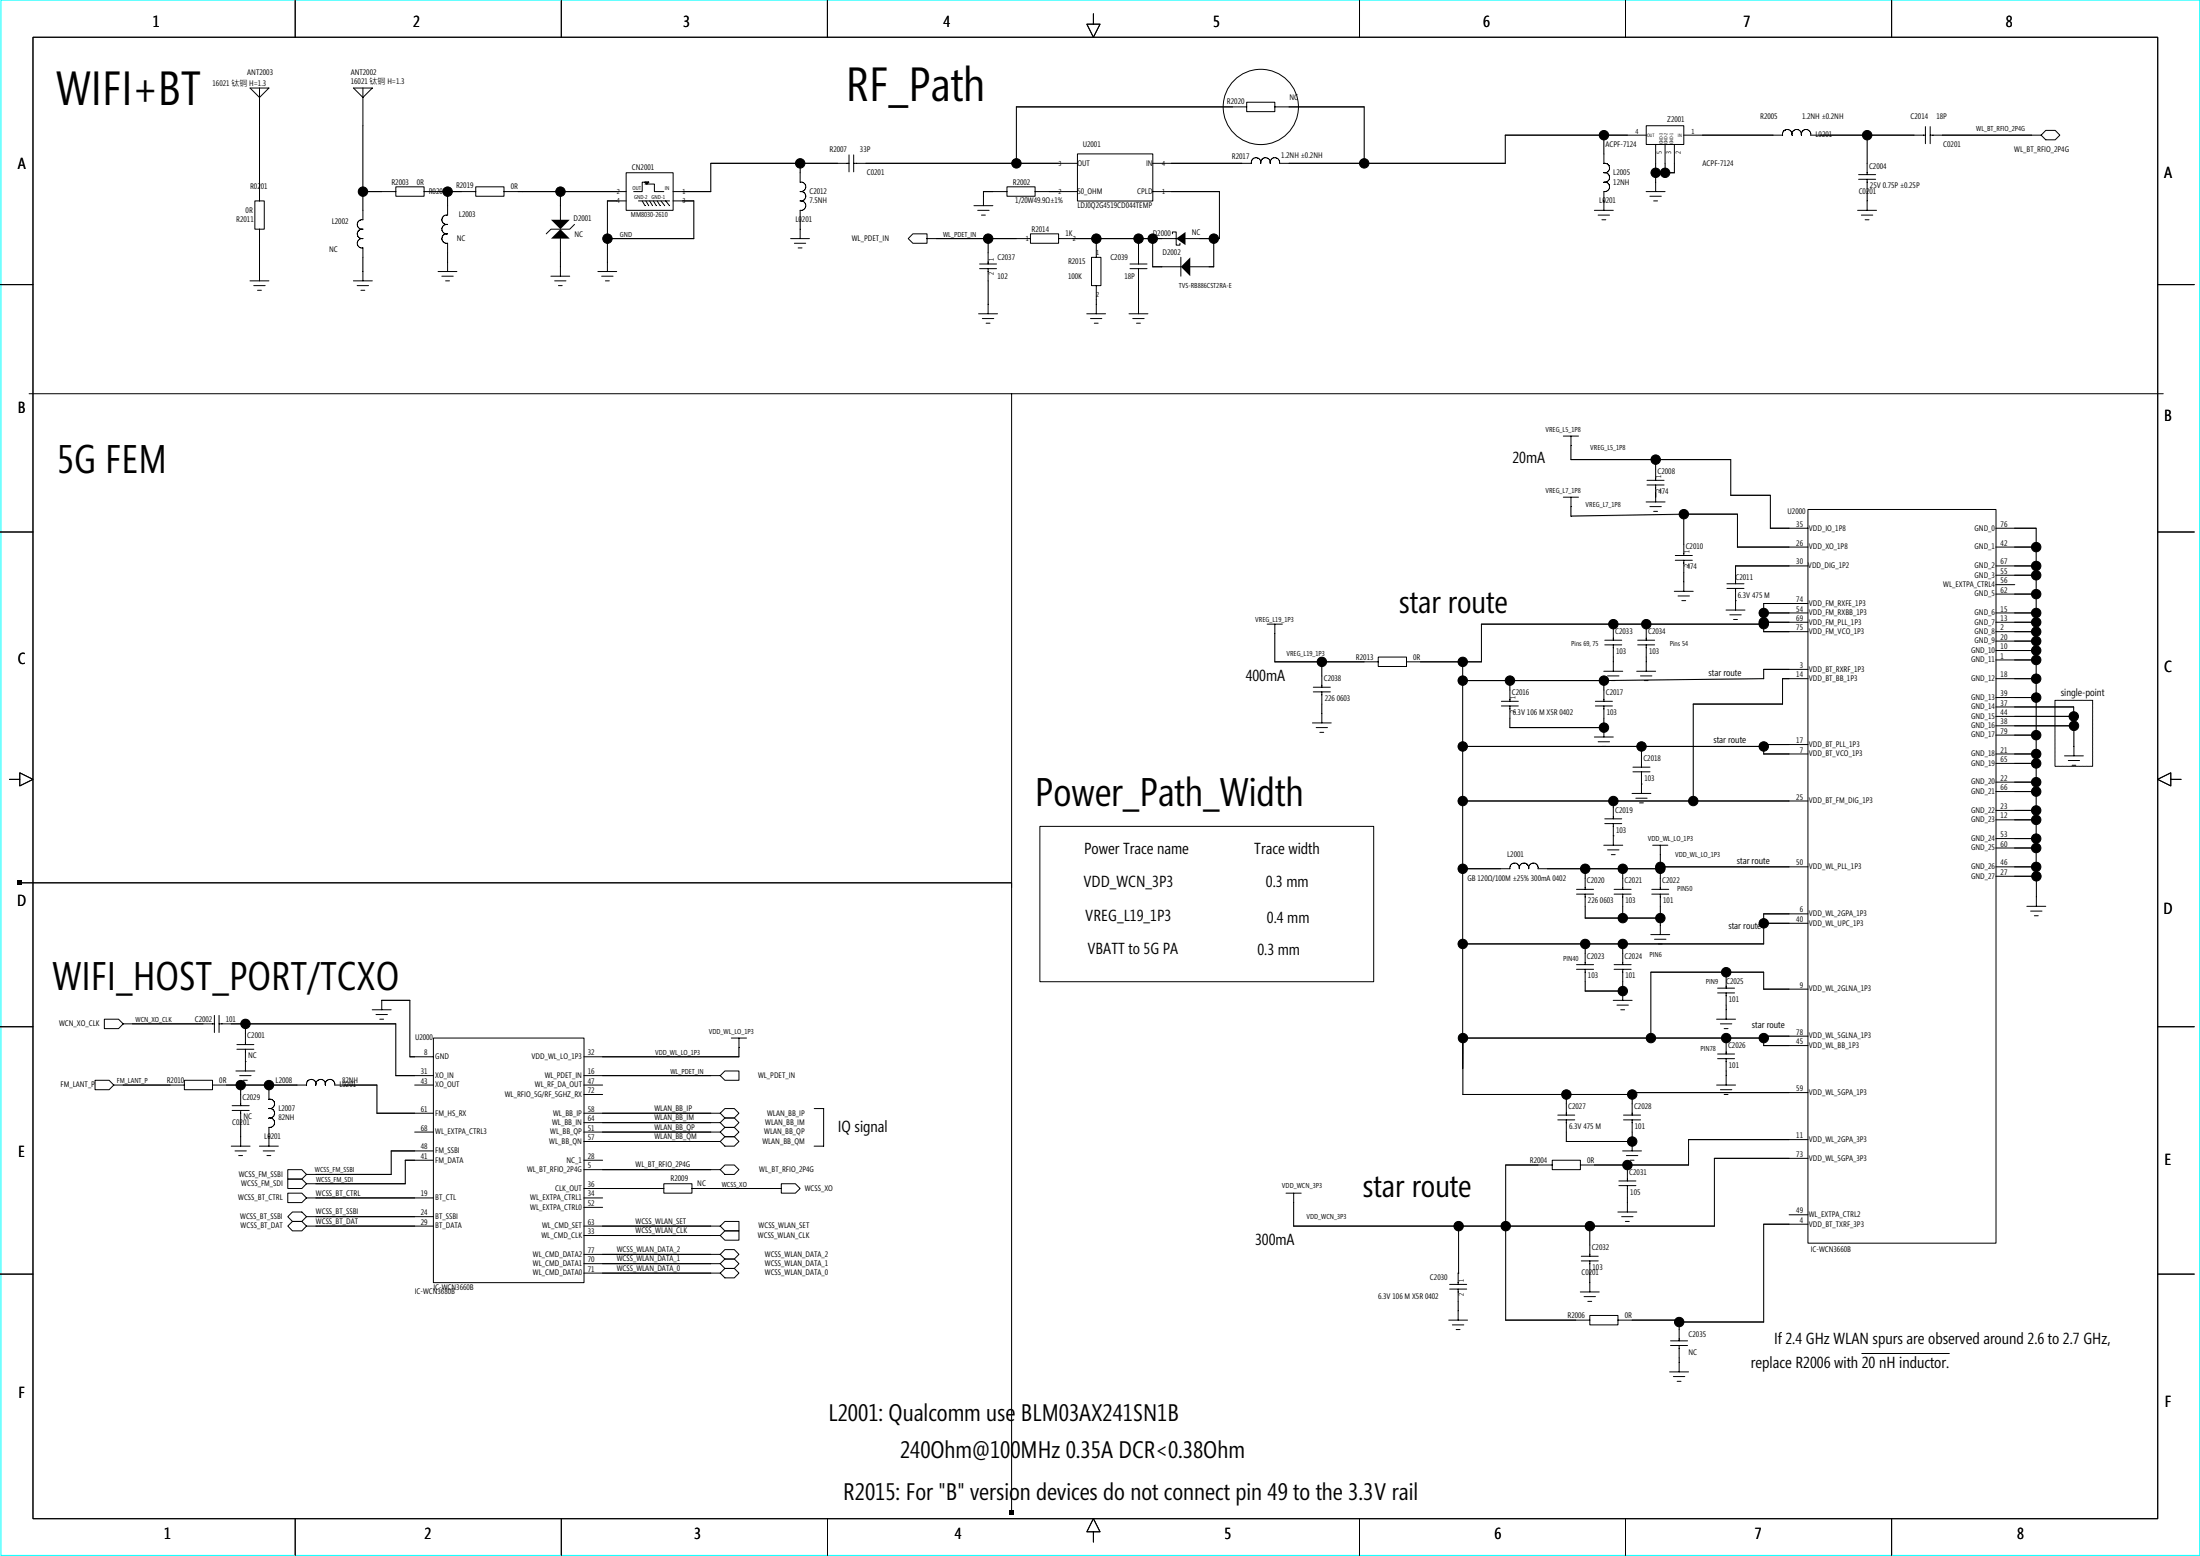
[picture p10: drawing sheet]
<svg xmlns="http://www.w3.org/2000/svg" width="420mm" height="297mm" viewBox="0 0 420 297" stroke-linecap="round" stroke-linejoin="round" font-family="sans-serif">
<path d="M.2 0h419.9v296.9h-419.9z" fill="none" stroke="#0ff" stroke-width=".19"/>
<g fill="none" stroke="#000" stroke-width=".19">
<path d="M6.3 7.1h405.8v282.8h-405.8zM47.7 16.8h3.7l-1.8 1.8zM49.6 16.8v21.6M56.4 .1v7M67.5 16.8h3.6l-1.8 1.8zM69.3 16.8v25.2a.91 .91 0 0 0-1.1 .9 .91 .91 0 0 0 1.1 .9 .92 .92 0 0 0-1.1 .8 .92 .92 0 0 0 1.1 1h-.1M107.2 .1v7M158 .1v7M208.8 2.6v2h1.3l-1.3 2.5-1.2-2.5h1.2M238.1 19.5h5.4v1.8h-5.4zM259.6 .1v7M310.4 .1v7"/>
<path d="M361.3 .1v7M48.7 38.4h1.8v5.4h-1.8zM69.3 36.6h6.3M75.6 35.7h5.4v1.8h-5.4zM81 36.6h9.9M85.5 36.6v4.5a.9 .9 0 0 0-1.1 .9 .9 .9 0 0 0 1.1 .8l-.5 .1a.92 .92 0 0 0-.6 1.1M90.9 35.7h5.4v1.8h-5.4zM96.2 36.6h23.4M107 36.6v5.4M116 38.4h3.6M116 38.4v13.4M119.6 33h9v7.2h-9z"/>
<path d="M121.9 38.4h6M122.6 38.4l.6 .9M123.2 34.8h.7M123.2 35.1h1.8v1.5h1.8M123.2 34.8l.3 .3 .4-.3M123.3 38.4l.6 .9M123.9 34.8h-1.3v1.8h-1.6M124.1 38.4l.5 .9M124.8 38.4l.5 .9M125.5 38.4l.6 .9M126.2 38.4l.7 .9M127.1 38.4l.8 .9"/>
<path d="M128.5 36.6h7.3M128.5 38.4h4v7.2h-16.5M152.8 38.4h.1M152.8 34.8a.91 .91 0 0 1 1.1 .9 .91 .91 0 0 1-1.1 .9 .91 .91 0 0 1 1.1 .7 .91 .91 0 0 1-.8 1.1M152.8 31.2v3.6M152.8 38.4a.91 .91 0 0 1 1.1 .8 .91 .91 0 0 1-1.1 .9v5.5M162.1 31.2h-26.4l.1 5.4M162.1 29.6v3.2M163 31.2h42.8M163 29.6v3.2M186 39.3h3.6M187.8 36.6h4.5"/>
<path d="M187.8 36.6v2.7M192.3 35.7h5.4v1.8h-5.4zM197.7 36.6h8.1M205.8 29.4h14.4v9h-14.4zM220.1 36.6h12.8v9h-6.5M220.1 31.2h18.9M238.1 20.4h-44v10.8M242.6 30.9a.91 .91 0 0 0-1.1-.8 .91 .91 0 0 0-.7 1.1 .92 .92 0 0 0-.9-1.1 .92 .92 0 0 0-.9 1.1M242.6 30.9v.3a.91 .91 0 0 1 .7-1.1 .91 .91 0 0 1 1.1 .8M243.4 20.4h17.1v10.8M306.3 25.8v5.4a.91 .91 0 0 1 1.1 .9 .91 .91 0 0 1-1.1 .9 .91 .91 0 0 1 1.1 .9 .91 .91 0 0 1-1.1 .9 .91 .91 0 0 1 1.1 .9 .91 .91 0 0 1-1.1 .9v3.6M314.4 36.6h3.6"/>
<path d="M314.4 24h7.2v3.6h-7.2zM314.4 25.8h-26.9v5.4h-43.1v-.3M315.1 37.5h2.2M315.8 38.4h.8M316.2 27.6v9M318 27.6v5.4M319.8 27.6v5.4h-3.6M321.6 25.8h18.9M341.1 24.7h.3a.92 .92 0 0 1 .8 1.1l.1-.6 .6-.5M341.1 24.7l-.6 .5-.1 .6M342.9 24.7h.3a.92 .92 0 0 1 .8 1.1 .91 .91 0 0 1 .9-1.1 .91 .91 0 0 1 .9 1.1M345.8 25.8h21.9"/>
<path d="M355 34.2h3.2M355 33.3h3.2M356.6 25.8v7.5M356.6 34.2v6M367.7 24.2v3.2M368.6 25.8h21.2M368.6 24.2v3.2M390.7 24.9h1.8l.9 .9-.9 .9h-1.8l-.9-.9zM.1 54.3h6.2M47.7 53.6h3.7M48.5 54.5h2.1M49.2 55.4h.7"/>
<path d="M49.6 43.7v9.9M67.5 53.6h3.6M68.2 54.5h2.2M68.9 55.4h.8M69.1 45.5a.9 .9 0 0 0-.9 1.1 .9 .9 0 0 0 1.1 .7v6.3M83.7 51.8h3.6M84.4 52.7h2.2M84.4 43.9l.1 .3a.89 .89 0 0 0 1 .4 .91 .91 0 0 0-1.1 .9 .91 .91 0 0 0 1.1 .9M85.1 53.6h.7M85.5 46.4v5.4M105.2 52.7h3.6M105.9 53.6h2.2"/>
<path d="M106.6 54.5h.8M107 45.5v7.2M109.7 42.8l-.9 1h-3.6l-.9 .8M114.2 51.8h3.6M114.9 52.7h2.2M115.6 53.6h.8M151 45.6h3.6M151.7 46.4h2.2M152.4 47.3h.8M174.3 44.6h2.7v1.8h-2.7l-.9-.8zM177 45.6h19.8M186.7 40.2h2.2"/>
<path d="M186.9 59.9h3.6M187.1 51.3h3.2M187.1 50.4h3.2M187.4 41.1h.8M188.7 45.6v4.8M188.7 51.3v8.6M196.8 44.6h5.4v1.8h-5.4zM202.2 45.6h22.5M207.5 59.9h3.6M208.5 49.1h1.8v5.4h-1.8zM209.4 45.6v3.5M209.4 54.5v5.4"/>
<path d="M215.6 59.9h3.6M215.8 51.3h3.3M215.8 50.4h3.3M217.4 45.6v4.8M217.4 51.3v8.6M220.1 50.9h5.4M220.1 45.6v5.3M223.9 44.6v-.3h.7v2.5h.8v-.4M225.5 49.1v3.6M231.8 45.6v5.3h-4.5M304.5 40.2h3.6M305.2 41.1h2.2"/>
<path d="M305.9 42h.8M354.8 40.2h3.6M355.5 41.1h2.2M356.2 42h.7M412 54.3h7.1M5.6 75.2h407.5M187.6 60.8h2.2M188.3 61.7h.8M193.2 75.2v213.6M208.3 60.8h2.1M209 61.7h.7M216.3 60.8h2.2"/>
<path d="M217.1 61.7h.7M298.6 83.2h2.9M298.6 94.9h2.9M300 87.7h30.5v6.9M300 83.2v4.6M300 94.9v3.6M314.4 95.8h3.6M314.5 92.6h3.3M314.5 91.7h3.3M315.1 96.7h2.2M315.8 97.6h.8M316.2 87.7v4"/>
<path d="M316.2 92.6v3.2M321.6 98.1h10.2v6.4M321.6 98.1v7.9M321.6 98.1l-21.6 .4M330.5 94.6h7.6v6.2h7.2M345.3 97.3h35.9v140h-35.9zM.1 101.6h6.2M242 119.1h2.9M243.5 119.1v7.3M282.9 119.1h53.9M282.9 119.1v7.3M308.1 119.1v3.1"/>
<path d="M314.4 119.1v3.1M319.8 112.9h3.6M319.9 107h3.3M319.9 106h3.3M320.5 113.8h2.2M321.2 114.7h.7M321.6 107v5.9M329.6 116.5h3.7M329.8 112.3h3.3M329.8 111.4h3.3M330.4 117.4h2.1M331.1 118.3h.7"/>
<path d="M331.5 112.3v4.2M331.8 104.4h13.5M336.8 118.8h8.5M336.8 117h8.5M336.8 115.2h8.5M336.8 115.2v5.4M345.3 108h-13.9l.1 3.4M381.2 118.8h7.7M381.2 117h7.7M381.2 113.4h7.7M381.2 111.6h3.6M381.2 109.8h7.7"/>
<path d="M381.2 108h7.7M381.2 104.4h7.7M381.2 100.8h7.7v64.7M412 101.6h7.1M243.4 126.3h19.8M250.6 138h3.6M250.8 132.1h3.3M250.8 131.2h3.3M251.4 138.9h2.1M252.1 139.8h.7M252.4 126.3v4.9M252.4 132.1v5.9"/>
<path d="M263.2 125.4h5.4v1.8h-5.4zM268.6 126.3h14.3M279.3 129.9h27M279.3 126.3v77.7M286.7 134.8h3.3M286.7 133.9h3.3M288.3 138.9h18M288.4 129.9v4M288.4 134.8v4.1M304.7 134.8h3.2M304.7 133.9h3.2M306.3 128.1h3.6"/>
<path d="M306.3 129.9v4M306.3 134.8v5.9M306.5 123.1h3.2M306.5 122.2h3.2M307 129h2.2M307.7 129.9h.8M308.1 123.1v5M312.6 128.1h3.6M312.8 123.1h3.2M312.8 122.2h3.2M313.3 129h2.2M314 129.9h.8"/>
<path d="M314.4 123.1v5M323.4 134.4h17M323.4 134.4v18.5M336.8 120.6h8.5M336.8 127.8h8.5M336.8 127.8v1.8l-30.5 .3M345.3 129.6h-4.9v4.8M381.2 138.6h14.9M381.2 136.8h14.8l.1 1.8M381.2 135h14.8v1.8M381.2 133.2h7.7M381.2 129.6h7.7"/>
<path d="M381.2 126h7.7M381.2 124.2h7.7M381.2 122.4h7.7M381.2 120.6h7.7M392.5 133.7h7.2v12.6h-7.2zM396.1 138.6v5.7M1.8 148.8h2v-1.3l2.5 1.3-2.5 1.2v-1.2M198.6 157.8h63.7v29.6h-63.7zM279.3 152.9h66M279.3 142.5h57.5M304.5 140.7h3.6M305.2 141.6h2.2"/>
<path d="M306.5 157.2h3.2M306.5 156.3h3.2M308.1 152.9v3.4M308.1 157.2v4.2M311.7 151.5h3.6M311.9 147.3h3.2M311.9 146.5h3.2M312.4 152.4h2.2M313.1 153.3h.7M313.5 142.5v4M313.5 147.3v4.2M336.8 143.9h8.5"/>
<path d="M336.8 142.1h8.5M336.8 142.1v1.9M381.2 156.5h7.7M381.2 154.7h7.7M381.2 151.1h7.7M381.2 149.3h7.7M381.2 145.7h7.7M381.2 143.9h7.7M381.2 140.3h7.7M394.3 144.3h3.6M395 145.2h2.2M395.7 146.1h.7"/>
<path d="M414.6 148.8v-1.3l-2.5 1.3 2.5 1.2v-1.2h1.9M3.8 168.5h189.4M279.3 165.8h9.1a.91 .91 0 0 1 .9-1 .91 .91 0 0 1 .9 1 .91 .91 0 0 1 .9-1 .91 .91 0 0 1 .9 1 .91 .91 0 0 1 .9-1 .91 .91 0 0 1 .8 1h23.4M301.1 170.7h3.2M301.1 169.8h3.2M302.7 175.3h14.4M302.7 165.8v4M302.7 170.7v4.6M306.3 161.4h3.6M307 162.2h2.2M307.7 163.2h.8M308.3 170.7h3.2"/>
<path d="M308.3 169.8h3.2M309.9 165.8v4M309.9 170.7v4.6M315.3 178.4h3.6M315.5 170.7h3.2M315.5 169.8h3.2M315.6 161.4h2.9M316 179.3h2.2M317.1 165.5h28.2M317.1 161.4v8.4M317.1 170.7v7.7M336.8 176.3h8.5"/>
<path d="M336.8 174.5h8.5M336.8 174.5v5.7h-57.5M381.2 167.3h7.7M381.2 165.5h7.7M381.2 161.9h7.7M381.2 160.1h7.7M387.1 173h3.6M387.8 173.9h2.2M388.5 174.8h.8M388.9 165.5v1.8M388.9 167.3v5.7M.1 196h6.2"/>
<path d="M19.9 194.6h2.7l.9 .9-.9 .9h-2.7zM23.5 195.5h17.4M40.9 193.8v3.3M41.8 195.5h33.8v9.9l7.2-.1M41.8 193.8v3.3M45.2 199.4h3.3M46.9 195.5v3.9M71.1 192.8h3.6M71.8 193.7h2.2M72.5 194.6h.8M72.9 191h5.4v10.8M72.9 190.9v1.9"/>
<path d="M82.8 198.2h28.7v46.7h-28.7zM139.7 198.2h2.9M141.1 198.2v3.6M279.4 198.2h57.4M301.1 185h3.2M301.1 184.1h3.2M302.7 189.2h7.2M302.7 180.2v3.9M302.7 185v4.2M308.1 191h3.6M308.3 185h3.2M308.3 184.1h3.2"/>
<path d="M308.8 191.9h2.2M309.5 192.8h.8M309.9 180.2v3.9M309.9 185v6M315.3 185.6h21.5v3.2M315.3 185.6v12.6M327.8 194.6h3.7M328 189.5h3.3M328 188.6h3.3M328.6 195.5h2.1M329.3 196.4h.7M329.7 185.6v3"/>
<path d="M329.7 189.5v5.1M329.7 198.2v3M336.8 197.8h8.5M336.8 188.8h8.5M336.8 199.6h8.5M336.8 197.8v1.8M412 196h7.1M18.1 206.2h2.7l.9 .9-.9 .9h-2.7zM21.7 207.1h13.5M35.2 206.2h5.4v1.8h-5.4zM40.6 207.1h18M44.2 218.8h3.6"/>
<path d="M44.3 212h3.3M44.3 211.1h3.3M44.9 219.7h2.1M45.1 204.4h3.6M45.2 200.3h3.3M45.8 205.3h2.2M46 207.1v4M46 212v6.8M46.5 206.2h.7M46.9 200.3v4.1M49.5 218.8h3.7M50.3 219.7h2.1"/>
<path d="M51.4 207.1v2.7a.91 .91 0 0 1 1 .9 .91 .91 0 0 1-1 .9 .91 .91 0 0 1 1 .9 .91 .91 0 0 1-1 .9 .91 .91 0 0 1 1 .9 .91 .91 0 0 1-1 .9M51.4 215.2v3.6M58.5 207.2a.92 .92 0 0 1 .9-1.1 .92 .92 0 0 1 .9 1 .91 .91 0 0 1 .9-1 .91 .91 0 0 1 .9 1 .91 .91 0 0 1 .9-1 .91 .91 0 0 1 .9 1h8.1v5.4h10.8M74.7 219.7h8.1M74.7 219.7v4.5h-16.2M78.3 201.7h4.5M79.2 207.1h3.6M79.2 216.1h3.6M111.5 207.1h3.6M111.5 205.3h26.1M111.5 217.9h26.1M111.5 216.1h26.1"/>
<path d="M111.5 214.3h26.1M111.5 208.9h3.6M111.5 212.5h26.1M111.5 201.7h29.6M137.6 205.3l.8-.9h2.7v1.8h-2.7zM137.6 216.1l.8-.9h1.8l.9 .9-.9 .9h-1.8zM137.6 214.3l.8-.9h1.8l.9 .9-.9 .9h-1.8zM137.6 212.5l.8-.9h1.8l.9 .9-.9 .9h-1.8zM138.4 217h1.8l.9 .9-.9 .9h-1.8l-.8-.9zM155.5 211.6h1.8v7.2h-1.8M279.3 204l.1-5.8v10.8M279.4 208.9h32.3"/>
<path d="M297.5 213.8h3.2M297.5 212.9h3.2M299.1 213.8v4.1h12.6M299.1 208.9v4M309.9 219.7h3.6M310.1 213.8h3.2M310.1 212.9h3.2M311.7 208.6h33.6M311.7 208.6v4.3M311.7 213.8v5.9M327.8 207.1h3.7M328 202.1h3.3"/>
<path d="M328 201.2h3.3M328.6 208h2.1M329.3 208.9h.7M329.7 202.1v5M345.3 217.6h-22.8v4.8h-20.7M45.6 220.6h.7M51 220.6h.7M55 223.3h2.6l.9 .9-.9 .9h-2.6zM55 225.1h2.6l.9 .9-.9 .9h-2.6zM55 234.1l.8-.9h1.8l.9 .9-.9 .9h-1.8zM55 227.8h2.6l.9 .9-.9 .9h-2.6zM55.8 231.4h1.8l.9 .9-.9 .9h-1.8l-.8-.9z"/>
<path d="M58.5 234.1h24.3M58.5 232.3h24.3M58.5 228.7h24.3M82.8 221.5h-5.4v4.5h-18.9M111.5 226.9h15.3M111.5 235.9h26.1M111.5 223.3h26.1M111.5 234.1h26.1M111.5 239.5h26.1M111.5 228.7h3.6M111.5 221.5h3.6M111.5 230.5h3.6"/>
<path d="M126.8 226h5.4v1.8h-5.4zM132.1 226.9h17.1M137.6 235.9l.8-.9h2.7v1.7h-2.7zM137.6 223.3l.8-.9h1.8l.9 .9-.9 .9h-1.8zM137.6 234.1l.8-.9h2.7v1.8h-2.7zM138.4 238.5h1.8l.9 1-.9 .8h-1.8l-.8-.8zM149.2 226h2.7l.9 .9-.9 .9h-2.7zM245.6 227.8h2.9M247 234.1h80.4M247.1 227.8v6.3M278.6 234.1v9M287.5 222.4h9"/>
<path d="M287.6 222.4v29.6M296.4 221.5h5.4v1.8h-5.4zM302 239.8h3.2M303.6 234.1v5.7M309 231.4h3.6M309.2 226.3h3.2M309.2 225.4h3.2M309.7 232.3h2.2M310.4 233.2h.8M310.6 220.6h2.2M310.8 222.4v3M310.8 226.3v5.1"/>
<path d="M311.3 221.5h.8M327.4 221.1h17.9M327.4 221.1v13M336.8 233.7h8.5M336.8 233.7v18.7h-16.1M341.7 231.9h3.6M.1 243.2h6.2M111.5 243h26.1M111.5 241.2h26.1M137.6 243l.8-.9h1.8l.9 .9-.9 .9h-1.8zM137.6 241.2l.8-.9h1.8l.9 .9-.9 .9h-1.8zM276.7 252h3.6"/>
<path d="M276.8 246.1h3.3M276.8 245.2h3.3M277.4 252.9h2.2M278.1 253.8h.7M278.5 243h.1M278.5 243v2.2M278.5 246.1v5.9M287.5 252h16.1M301.8 246.6h3.6M302 240.7h3.2M302.5 247.5h2.2M303.2 248.4h.8"/>
<path d="M303.6 251.1h5.4v1.8h-5.4zM303.6 240.7v5.9M309 252h11.7v4M319 256.9h3.3M319 256h3.3M320.7 256.9v5M355.6 258.4h16.7M412 243.2h7.1M318.9 261.9h3.6M319.6 262.8h2.2M320.3 263.7h.7M56.4 289.9v7"/>
<path d="M107.2 289.9v7M158 289.9v7M208.8 292.4h1.3l-1.3-2.5-1.2 2.5h1.2v2M259.6 289.9v7M310.4 289.9v7M361.3 289.9v7"/>
<circle cx="69.3" cy="36.6" r=".9"/>
<circle cx="85.5" cy="36.6" r=".9"/>
<circle cx="107" cy="36.6" r=".9"/>
<circle cx="152.8" cy="31.2" r=".9"/>
<circle cx="194.1" cy="31.2" r=".9"/>
<circle cx="240.8" cy="20.4" r="7.2"/>
<circle cx="260.5" cy="31.2" r=".9"/>
<circle cx="306.3" cy="25.8" r=".9"/>
<circle cx="316.2" cy="33" r=".9"/>
<circle cx="318" cy="33" r=".9"/>
<circle cx="356.6" cy="25.8" r=".9"/>
<circle cx="116" cy="45.6" r=".9"/>
<circle cx="188.7" cy="45.6" r=".9"/>
<circle cx="209.4" cy="45.6" r=".9"/>
<circle cx="217.4" cy="45.6" r=".9"/>
<circle cx="220.2" cy="45.6" r=".9"/>
<circle cx="231.8" cy="45.6" r=".9"/>
<circle cx="316.2" cy="87.7" r=".9"/>
<circle cx="321.6" cy="98.2" r=".9"/>
<circle cx="308.1" cy="119.2" r=".9"/>
<circle cx="314.4" cy="119.2" r=".9"/>
<circle cx="336.8" cy="119.2" r=".9"/>
<circle cx="336.8" cy="117" r=".9"/>
<circle cx="336.8" cy="118.8" r=".9"/>
<circle cx="388.9" cy="104.4" r=".9"/>
<circle cx="388.9" cy="117" r=".9"/>
<circle cx="388.9" cy="108" r=".9"/>
<circle cx="388.9" cy="113.4" r=".9"/>
<circle cx="388.9" cy="118.8" r=".9"/>
<circle cx="388.9" cy="109.8" r=".9"/>
<circle cx="252.5" cy="126.3" r=".9"/>
<circle cx="279.4" cy="126.3" r=".9"/>
<circle cx="279.4" cy="129.9" r=".9"/>
<circle cx="288.4" cy="129.9" r=".9"/>
<circle cx="306.3" cy="129.9" r=".9"/>
<circle cx="306.3" cy="138.9" r=".9"/>
<circle cx="388.9" cy="129.6" r=".9"/>
<circle cx="388.9" cy="120.6" r=".9"/>
<circle cx="388.9" cy="133.2" r=".9"/>
<circle cx="388.9" cy="126" r=".9"/>
<circle cx="388.9" cy="122.4" r=".9"/>
<circle cx="388.9" cy="124.2" r=".9"/>
<circle cx="396.1" cy="136.8" r=".9"/>
<circle cx="396.1" cy="138.6" r=".9"/>
<circle cx="279.4" cy="142.5" r=".9"/>
<circle cx="279.4" cy="152.9" r=".9"/>
<circle cx="308.1" cy="152.9" r=".9"/>
<circle cx="313.5" cy="142.5" r=".9"/>
<circle cx="323.4" cy="152.9" r=".9"/>
<circle cx="336.8" cy="142.5" r=".9"/>
<circle cx="388.9" cy="154.7" r=".9"/>
<circle cx="388.9" cy="145.7" r=".9"/>
<circle cx="388.9" cy="151.1" r=".9"/>
<circle cx="388.9" cy="149.3" r=".9"/>
<circle cx="388.9" cy="156.5" r=".9"/>
<circle cx="388.9" cy="140.3" r=".9"/>
<circle cx="388.9" cy="143.9" r=".9"/>
<circle cx="279.4" cy="165.8" r=".9"/>
<circle cx="302.7" cy="165.8" r=".9"/>
<circle cx="309.9" cy="165.8" r=".9"/>
<circle cx="309.9" cy="175.3" r=".9"/>
<circle cx="317.1" cy="165.8" r=".9"/>
<circle cx="317.1" cy="175.3" r=".9"/>
<circle cx="317.1" cy="165.5" r=".9"/>
<circle cx="336.8" cy="176.3" r=".9"/>
<circle cx="388.9" cy="161.9" r=".9"/>
<circle cx="388.9" cy="165.5" r=".9"/>
<circle cx="388.9" cy="160.1" r=".9"/>
<circle cx="388.9" cy="167.3" r=".9"/>
<circle cx="46.9" cy="195.5" r=".9"/>
<circle cx="279.4" cy="180.2" r=".9"/>
<circle cx="279.4" cy="198.2" r=".9"/>
<circle cx="302.7" cy="180.2" r=".9"/>
<circle cx="309.9" cy="180.2" r=".9"/>
<circle cx="309.9" cy="189.2" r=".9"/>
<circle cx="315.3" cy="198.2" r=".9"/>
<circle cx="329.7" cy="185.6" r=".9"/>
<circle cx="329.7" cy="198.2" r=".9"/>
<circle cx="336.8" cy="198.2" r=".9"/>
<circle cx="46" cy="207.1" r=".9"/>
<circle cx="51.4" cy="207.1" r=".9"/>
<circle cx="299.1" cy="208.9" r=".9"/>
<circle cx="311.7" cy="208.9" r=".9"/>
<circle cx="311.7" cy="217.9" r=".9"/>
<circle cx="278.6" cy="234.1" r=".9"/>
<circle cx="287.6" cy="234.1" r=".9"/>
<circle cx="303.6" cy="234.1" r=".9"/>
<circle cx="310.8" cy="222.4" r=".9"/>
<circle cx="320.7" cy="252.4" r=".9"/>
</g>
<g fill="#000">
<path d="M83.7 36.6h1.8zM98.9 36.6h.9zM116 38.4h1.8zM152.8 31.2v1.8zM187.8 36.6h1.8zM187.8 36.6v.9zM200.4 36.6h1.8zM306.3 38.4v.1zM316.2 31.2v1.8zM316.2 33h1.8zM316.2 33v1.8zM318 31.2v1.8z"/>
<path d="M318 33h1.8zM319.8 31.2v1.8zM356.6 36.6v1.8zM85.5 48.2v1.8zM152.8 42v1.8zM209.4 57.2v.9zM209.4 45.6v.8zM220.1 50.9h1.8zM220.1 45.6h1.8zM230.9 50.9h.9zM231.8 45.6h1.1zM300 96.7v1.8z"/>
<path d="M316.2 94v.9zM316.2 87.7v1.8zM308.1 119.1v1zM314.4 119.1v1zM321.6 109.3v1.8zM331.5 108v1.3zM336.8 115.2v1.8zM336.8 117v1.8zM336.8 118.8v.3zM336.8 119.1v1.5zM388.9 118.8v1.8zM388.9 117v1.8z"/>
<path d="M388.9 108v1.8zM252.4 134.4v1.8zM288.4 137.1v1.8zM288.4 129.9v1.8zM306.3 137.1v1.8zM306.3 129.9v1.8zM308.1 125.4v.9zM314.4 125.4v.9zM336.8 127.8v1.8zM340.4 129.6h1.3zM388.9 124.2v1.8zM388.9 122.4v1.8z"/>
<path d="M388.9 120.6v1.8zM396 135v1.8zM308.1 152.9v1.3zM313.5 142.5v1.8zM336.8 142.5v1.4zM336.8 142.1v.4zM388.9 154.7v1.8zM388.9 149.3v1.8zM388.9 143.9v1.8zM3.3 168.1h.9v.9h-.9zM302.7 165.8v1.8zM309.9 165.8v1.8z"/>
<path d="M317.1 175.3v1.3zM317.1 165.8v1.8zM317.1 165.5v.3zM336.8 174.5v1.8zM388.9 160.1v1.8zM46.9 195.5v1.8zM141.1 200v1.7zM302.7 187.4v1.8zM302.7 180.2v1.8zM309.9 187.4v1.8zM309.9 180.2v1.8zM329.7 191.9v.9z"/>
<path d="M329.7 198.2v.9zM329.7 185.6v.9zM336.8 198.2v1.4zM336.8 197.8v.4zM46 207.1v1.8zM51.4 207.1v.9zM78.3 201.7h.9zM299.1 216.1v1.8zM299.1 208.9v1.8zM311.7 216.1v1.8zM311.7 208.9v1.8zM311.7 208.6v.3z"/>
<path d="M329.7 204.4v.9zM77.4 221.5h1.8zM310.8 228.7v.9zM310.8 222.4v.9zM278.5 248.4v1.8zM303.6 243v1.8zM320.7 259.2v.9zM320.7 252v.4zM320.7 252.4v1.4zM192.8 288.4h.9v.9h-.9z"/>
</g>
<g fill="#000">
<path d="M105.2 42h3.6l-1.8 1.8zM105.2 45.6l1.8-1.8 1.8 1.8zM224.6 45.6l1.8-1.3v2.5zM227.3 49.1v3.6l-1.8-1.8zM396 136.8l.1 1.8zM388.9 165.5v1.8z"/>
<circle cx="69.3" cy="36.6" r=".91"/>
<circle cx="85.5" cy="36.6" r=".91"/>
<circle cx="107" cy="36.6" r=".91"/>
<circle cx="152.8" cy="31.2" r=".91"/>
<circle cx="194.1" cy="31.2" r=".91"/>
<circle cx="260.5" cy="31.2" r=".91"/>
<circle cx="306.3" cy="25.8" r=".91"/>
<circle cx="316.2" cy="33" r=".91"/>
<circle cx="318" cy="33" r=".91"/>
<circle cx="356.6" cy="25.8" r=".91"/>
<circle cx="116" cy="45.6" r=".91"/>
<circle cx="188.7" cy="45.6" r=".91"/>
<circle cx="209.4" cy="45.6" r=".91"/>
<circle cx="217.4" cy="45.6" r=".91"/>
<circle cx="220.1" cy="45.6" r=".91"/>
<circle cx="231.8" cy="45.6" r=".91"/>
<circle cx="316.2" cy="87.7" r=".91"/>
<circle cx="321.6" cy="98.2" r=".91"/>
<circle cx="308.1" cy="119.1" r=".91"/>
<circle cx="314.4" cy="119.1" r=".91"/>
<circle cx="336.8" cy="117" r=".91"/>
<circle cx="336.8" cy="119.1" r=".91"/>
<circle cx="336.8" cy="118.8" r=".91"/>
<circle cx="388.9" cy="104.4" r=".91"/>
<circle cx="388.9" cy="113.4" r=".91"/>
<circle cx="388.9" cy="117" r=".91"/>
<circle cx="388.9" cy="108" r=".91"/>
<circle cx="388.9" cy="109.8" r=".91"/>
<circle cx="388.9" cy="118.8" r=".91"/>
<circle cx="252.4" cy="126.3" r=".91"/>
<circle cx="279.3" cy="126.3" r=".91"/>
<circle cx="279.3" cy="129.9" r=".91"/>
<circle cx="288.4" cy="129.9" r=".91"/>
<circle cx="306.3" cy="138.9" r=".91"/>
<circle cx="306.3" cy="129.9" r=".91"/>
<circle cx="388.9" cy="129.6" r=".91"/>
<circle cx="388.9" cy="120.6" r=".91"/>
<circle cx="388.9" cy="126" r=".91"/>
<circle cx="388.9" cy="133.2" r=".91"/>
<circle cx="388.9" cy="124.2" r=".91"/>
<circle cx="388.9" cy="122.4" r=".91"/>
<circle cx="396" cy="136.8" r=".91"/>
<circle cx="396.1" cy="138.6" r=".91"/>
<circle cx="279.3" cy="152.9" r=".91"/>
<circle cx="279.3" cy="142.5" r=".91"/>
<circle cx="308.1" cy="152.9" r=".91"/>
<circle cx="313.5" cy="142.5" r=".91"/>
<circle cx="323.4" cy="152.9" r=".91"/>
<circle cx="336.8" cy="142.5" r=".91"/>
<circle cx="388.9" cy="154.7" r=".91"/>
<circle cx="388.9" cy="145.7" r=".91"/>
<circle cx="388.9" cy="140.3" r=".91"/>
<circle cx="388.9" cy="151.1" r=".91"/>
<circle cx="388.9" cy="149.3" r=".91"/>
<circle cx="388.9" cy="156.5" r=".91"/>
<circle cx="388.9" cy="143.9" r=".91"/>
<circle cx="279.3" cy="165.8" r=".91"/>
<circle cx="302.7" cy="165.8" r=".91"/>
<circle cx="309.9" cy="165.8" r=".91"/>
<circle cx="309.9" cy="175.3" r=".91"/>
<circle cx="317.1" cy="165.8" r=".91"/>
<circle cx="317.1" cy="175.3" r=".91"/>
<circle cx="317.1" cy="165.5" r=".91"/>
<circle cx="336.8" cy="176.3" r=".91"/>
<circle cx="388.9" cy="161.9" r=".91"/>
<circle cx="388.9" cy="165.5" r=".91"/>
<circle cx="388.9" cy="160.1" r=".91"/>
<circle cx="388.9" cy="167.3" r=".91"/>
<circle cx="46.9" cy="195.5" r=".91"/>
<circle cx="279.3" cy="180.2" r=".91"/>
<circle cx="279.4" cy="198.2" r=".91"/>
<circle cx="302.7" cy="180.2" r=".91"/>
<circle cx="309.9" cy="180.2" r=".91"/>
<circle cx="309.9" cy="189.2" r=".91"/>
<circle cx="315.3" cy="198.2" r=".91"/>
<circle cx="329.7" cy="185.6" r=".91"/>
<circle cx="329.7" cy="198.2" r=".91"/>
<circle cx="336.8" cy="198.2" r=".91"/>
<circle cx="46" cy="207.1" r=".91"/>
<circle cx="51.4" cy="207.1" r=".91"/>
<circle cx="299.1" cy="208.9" r=".91"/>
<circle cx="311.7" cy="217.9" r=".91"/>
<circle cx="311.7" cy="208.9" r=".91"/>
<circle cx="278.6" cy="234.1" r=".91"/>
<circle cx="287.6" cy="234.1" r=".91"/>
<circle cx="303.6" cy="234.1" r=".91"/>
<circle cx="310.8" cy="222.4" r=".91"/>
<circle cx="320.7" cy="252.4" r=".91"/>
</g>
<path d="M300 98.3h21.6M306.3 129.7h30.5" fill="none" stroke="#000" stroke-width=".36"/>
<g font-size="9.1">
<text x="10.7" y="20.1">WIFI+BT</text>
<text x="161.6" y="19.2">RF_Path</text>
</g>
<g font-size="7.6">
<text x="10.9" y="90.2">5G FEM</text>
<text x="197.6" y="153.9">Power_Path_Width</text>
<text x="10" y="189">WIFI_HOST_PORT/TCXO</text>
</g>
<g font-size="6.1">
<text x="267.2" y="117">star route</text>
<text x="260.2" y="228.6">star route</text>
</g>
<g font-size="4.6">
<text x="158.2" y="271.4">L2001: Qualcomm use BLM03AX241SN1B</text>
<text x="171.9" y="278.4">240Ohm@100MHz 0.35A DCR&lt;0.38Ohm</text>
<text x="161" y="286.3">R2015: For &quot;B&quot; version devices do not connect pin 49 to the 3.3V rail</text>
</g>
<g font-size="3.1">
<text x="29.2" y="5.2">1</text>
<text x="78.9" y="5.2">2</text>
<text x="130.4" y="5.2">3</text>
<text x="180.2" y="5.2">4</text>
<text x="231.7" y="5.2">5</text>
<text x="283.2" y="5.2">6</text>
<text x="333" y="5.2">7</text>
<text x="383.1" y="5.2">8</text>
<text x="3.4" y="32.3">A</text>
<text x="413.3" y="33.9">A</text>
<text x="3.4" y="78.8">B</text>
<text x="413.3" y="80.4">B</text>
<text x="288.9" y="88.3">20mA</text>
<text x="3.4" y="126.7">C</text>
<text x="237.9" y="130">400mA</text>
<text x="413.3" y="128.4">C</text>
<text x="207.1" y="163">Power Trace name</text>
<text x="239.6" y="163">Trace width</text>
<text x="3.3" y="172.9">D</text>
<text x="206.9" y="169.3">VDD_WCN_3P3</text>
<text x="241.8" y="169.3">0.3 mm</text>
<text x="207.3" y="175.7">VREG_L19_1P3</text>
<text x="241.9" y="176.1">0.4 mm</text>
<text x="413.2" y="174.5">D</text>
<text x="207.7" y="182">VBATT to 5G PA</text>
<text x="240.1" y="182.4">0.3 mm</text>
<text x="3.5" y="220.8">E</text>
<text x="160" y="216.1">IQ signal</text>
<text x="413.4" y="222.4">E</text>
<text x="239.7" y="237.7">300mA</text>
<text x="338.8" y="256.6">If 2.4 GHz WLAN spurs are observed around 2.6 to 2.7 GHz,</text>
<text x="334.4" y="261.1">replace R2006 with 20 nH inductor.</text>
<text x="3.5" y="267">F</text>
<text x="413.4" y="268.6">F</text>
<text x="31.3" y="293.9">1</text>
<text x="81.1" y="293.9">2</text>
<text x="132.6" y="293.9">3</text>
<text x="182.3" y="293.9">4</text>
<text x="233.9" y="293.9">5</text>
<text x="285.4" y="293.9">6</text>
<text x="335.1" y="293.9">7</text>
<text x="385.2" y="293.9">8</text>
</g>
<text font-size="2" x="393.6" y="132.9">single-point</text>
<g font-size="1.8">
<text x="326.3" y="129.1">star route</text>
<text x="327.2" y="141.9">star route</text>
<text x="331.7" y="164.9">star route</text>
<text x="330.1" y="177.4">star route</text>
<text x="334.6" y="196.3">star route</text>
</g>
<g font-size="1.5">
<text x="40.6" y="16.4">16021 钛铜 H=1.3</text>
<text x="47.2" y="14.4">ANT2003</text>
<text x="67" y="14.4">ANT2002</text>
<text x="67" y="16">16021 钛铜 H=1.3</text>
<text x="234.3" y="19.8">R2020</text>
<text x="246.3" y="19.1">NC</text>
<text x="318.4" y="23.4">Z2001</text>
<text x="336.2" y="22.6">R2005</text>
<text x="344.2" y="22.6">1.2NH ±0.2NH</text>
<text x="364.9" y="22.6">C2014</text>
<text x="369.8" y="22.6">18P</text>
<text x="158.4" y="28.9">R2007</text>
<text x="164.2" y="28.9">33P</text>
<text x="206.8" y="28">U2001</text>
<text x="306.6" y="28">ACPF-7124</text>
<text x="346.7" y="26.2">L0201</text>
<text x="371.1" y="28">C0201</text>
<text x="384.7" y="28.9">WL_BT_RFIO_2P4G</text>
<text x="74.7" y="35.2">R2003</text>
<text x="79.6" y="35.2">0R</text>
<text x="87.1" y="36">R2019</text>
<text x="120.7" y="32.5">CN2001</text>
<text x="165.6" y="33.4">C0201</text>
<text x="193.4" y="35.2">R2002</text>
<text x="205.8" y="31.6">OUT</text>
<text x="218.9" y="31.6">IN</text>
<text x="235.3" y="30.4">R2017</text>
<text x="244.7" y="30.2">1.2NH ±0.2NH</text>
<text x="308.1" y="33.4">L2005</text>
<text x="308.1" y="35.2">12NH</text>
<text x="325.2" y="31.6">ACPF-7124</text>
<text x="356.9" y="32.2">C2004</text>
<text x="357.1" y="35.9">25V 0.75P ±0.25P</text>
<text x="46.9" y="40.6">0R</text>
<text x="47.8" y="36.1">R0201</text>
<text x="81.9" y="37">R0201</text>
<text x="87.6" y="41.5">L2003</text>
<text x="97.5" y="36.1">0R</text>
<text x="154.6" y="37">C2012</text>
<text x="154.6" y="38.8">7.5NH</text>
<text x="193.9" y="38.8">1/20W49.9Ω±1%</text>
<text x="205.8" y="39.7">LDJ0Q2G4519CD044TEMP</text>
<text x="205.8" y="37">50_OHM</text>
<text x="217.2" y="37">CPLD</text>
<text x="305.4" y="38.8">L0201</text>
<text x="355" y="37">C0201</text>
<text x="45.1" y="42.4">R2011</text>
<text x="63.4" y="42.8">L2002</text>
<text x="87.3" y="46">NC</text>
<text x="109.5" y="42.2">D2001</text>
<text x="109.7" y="45.3">NC</text>
<text x="151.9" y="42.4">L0201</text>
<text x="162.7" y="46">WL_PDET_IN</text>
<text x="197" y="44.2">R2014</text>
<text x="203.5" y="45.1">1K</text>
<text x="220.1" y="45">D2000</text>
<text x="227.6" y="44.9">NC</text>
<text x="62.9" y="48.1">NC</text>
<text x="190.5" y="49.6">C2037</text>
<text x="190.5" y="53.2">102</text>
<text x="204" y="50.5">R2015</text>
<text x="204" y="53.2">100K</text>
<text x="212.1" y="49.6">C2039</text>
<text x="214.7" y="53.2">18P</text>
<text x="222" y="48.7">D2002</text>
<text x="316.6" y="90.5">C2008</text>
<text x="316.7" y="94.3">474</text>
<text x="341.4" y="98.1">U2000</text>
<text x="343.1" y="100.6">35</text>
<text x="345.4" y="101.3">VDD_IO_1P8</text>
<text x="377.1" y="101.3">GND_0</text>
<text x="382.1" y="100.6">76</text>
<text x="321.9" y="104.9">C2010</text>
<text x="343.1" y="107.8">30</text>
<text x="343.1" y="104.2">26</text>
<text x="345.4" y="104.9">VDD_XO_1P8</text>
<text x="377.1" y="104.9">GND_1</text>
<text x="382.1" y="104.2">42</text>
<text x="382.1" y="107.8">67</text>
<text x="322.1" y="108.7">474</text>
<text x="331.5" y="110.6">C2011</text>
<text x="345.3" y="108.5">VDD_DIG_1P2</text>
<text x="371.1" y="112.1">WL_EXTPA_CTRL4</text>
<text x="377.1" y="113.9">GND_5</text>
<text x="377.1" y="110.3">GND_3</text>
<text x="377.1" y="108.5">GND_2</text>
<text x="382.1" y="109.6">55</text>
<text x="382.1" y="113.1">62</text>
<text x="382.1" y="111.4">56</text>
<text x="331.9" y="114.2">6.3V 475 M</text>
<text x="343.1" y="116.7">54</text>
<text x="343.1" y="114.9">74</text>
<text x="343.1" y="118.5">69</text>
<text x="345.4" y="119.2">VDD_FM_PLL_1P3</text>
<text x="345.4" y="117.5">VDD_FM_RXBB_1P3</text>
<text x="345.4" y="115.7">VDD_FM_RXFE_1P3</text>
<text x="377.1" y="119.2">GND_7</text>
<text x="377.1" y="117.5">GND_6</text>
<text x="382.1" y="118.5">13</text>
<text x="382.1" y="116.7">15</text>
<text x="259" y="125.9">R2013</text>
<text x="269.9" y="125.9">0R</text>
<text x="308.5" y="121.1">C2033</text>
<text x="308.6" y="124.8">103</text>
<text x="314.8" y="121.1">C2034</text>
<text x="314.9" y="124.8">103</text>
<text x="343.1" y="120.3">75</text>
<text x="345.4" y="121">VDD_FM_VCO_1P3</text>
<text x="376.4" y="124.6">GND_10</text>
<text x="377.1" y="122.8">GND_9</text>
<text x="377.1" y="121">GND_8</text>
<text x="382.1" y="125.7">1</text>
<text x="382.1" y="123.9">10</text>
<text x="382.1" y="122.1">20</text>
<text x="382.1" y="120.3">2</text>
<text x="252.8" y="130">C2038</text>
<text x="343.1" y="129.3">14</text>
<text x="343.7" y="127.5">3</text>
<text x="345.4" y="130">VDD_BT_BB_1P3</text>
<text x="345.4" y="128.2">VDD_BT_RXRF_1P3</text>
<text x="376.4" y="130">GND_12</text>
<text x="376.4" y="126.4">GND_11</text>
<text x="382.1" y="129.3">18</text>
<text x="253" y="133.8">226 0603</text>
<text x="288.7" y="132.7">C2016</text>
<text x="288.9" y="136.5">6.3V 106 M X5R 0402</text>
<text x="306.7" y="132.7">C2017</text>
<text x="306.9" y="136.5">103</text>
<text x="376.4" y="137.2">GND_15</text>
<text x="376.4" y="135.4">GND_14</text>
<text x="376.4" y="133.6">GND_13</text>
<text x="382.1" y="136.5">44</text>
<text x="382.1" y="134.7">37</text>
<text x="382.1" y="132.9">39</text>
<text x="343.1" y="141.9">17</text>
<text x="343.7" y="143.7">7</text>
<text x="345.4" y="142.6">VDD_BT_PLL_1P3</text>
<text x="376.4" y="140.8">GND_17</text>
<text x="376.4" y="139">GND_16</text>
<text x="382.1" y="140.1">79</text>
<text x="382.1" y="138.3">38</text>
<text x="382.1" y="143.7">21</text>
<text x="313.8" y="145.3">C2018</text>
<text x="314" y="149.1">103</text>
<text x="345.4" y="144.4">VDD_BT_VCO_1P3</text>
<text x="376.4" y="149.8">GND_20</text>
<text x="376.4" y="146.2">GND_19</text>
<text x="376.4" y="144.4">GND_18</text>
<text x="382.1" y="149.1">22</text>
<text x="382.1" y="145.5">65</text>
<text x="308.5" y="155.2">C2019</text>
<text x="343.1" y="152.7">25</text>
<text x="345.4" y="153.4">VDD_BT_FM_DIG_1P3</text>
<text x="376.4" y="155.2">GND_22</text>
<text x="376.4" y="151.6">GND_21</text>
<text x="382.1" y="154.4">23</text>
<text x="382.1" y="150.9">66</text>
<text x="308.6" y="158.9">103</text>
<text x="376.4" y="160.5">GND_24</text>
<text x="376.4" y="157">GND_23</text>
<text x="382.1" y="161.6">60</text>
<text x="382.1" y="159.8">53</text>
<text x="382.1" y="156.2">12</text>
<text x="287.8" y="163.6">L2001</text>
<text x="343.1" y="165.2">50</text>
<text x="345.4" y="165.9">VDD_WL_PLL_1P3</text>
<text x="376.4" y="167.7">GND_27</text>
<text x="376.4" y="165.9">GND_26</text>
<text x="376.4" y="162.3">GND_25</text>
<text x="382.1" y="167">27</text>
<text x="382.1" y="165.2">46</text>
<text x="280.3" y="168.3">GB 120Ω/100M ±25% 300mA 0402</text>
<text x="303.1" y="168.6">C2020</text>
<text x="303.3" y="172.4">226 0603</text>
<text x="310.3" y="168.6">C2021</text>
<text x="310.4" y="172.4">103</text>
<text x="317.4" y="168.6">C2022</text>
<text x="317.6" y="172.4">101</text>
<text x="343.1" y="176">40</text>
<text x="343.7" y="174.2">6</text>
<text x="345.4" y="176.7">VDD_WL_UPC_1P3</text>
<text x="345.4" y="174.9">VDD_WL_2GPA_1P3</text>
<text x="303.1" y="183">C2023</text>
<text x="310.3" y="183">C2024</text>
<text x="303.3" y="186.8">103</text>
<text x="310.4" y="186.8">101</text>
<text x="329.7" y="187.8">C2025</text>
<text x="330.2" y="191.2">101</text>
<text x="343.7" y="188.6">9</text>
<text x="345.4" y="189.3">VDD_WL_2GLNA_1P3</text>
<text x="11.3" y="195.9">WCN_XO_CLK</text>
<text x="37.2" y="195">C2002</text>
<text x="43.1" y="195">101</text>
<text x="343.1" y="197.5">78</text>
<text x="47.2" y="198.2">C2001</text>
<text x="47.4" y="202">NC</text>
<text x="79.3" y="198.6">U2000</text>
<text x="81" y="201.5">8</text>
<text x="83.1" y="202.2">GND</text>
<text x="101.5" y="202.2">VDD_WL_LO_1P3</text>
<text x="112.2" y="201.5">32</text>
<text x="330" y="200">C2026</text>
<text x="330.2" y="203.8">101</text>
<text x="343.1" y="199.3">45</text>
<text x="345.4" y="198.2">VDD_WL_5GLNA_1P3</text>
<text x="345.4" y="200">VDD_WL_BB_1P3</text>
<text x="11.5" y="207.6">FM_LANT_P</text>
<text x="31.8" y="206.7">R2010</text>
<text x="41.9" y="206.7">0R</text>
<text x="46.3" y="209.9">C2029</text>
<text x="52.6" y="206.7">L2008</text>
<text x="64.8" y="207.6">L0201</text>
<text x="65.3" y="206.7">82NH</text>
<text x="80.4" y="205.1">31</text>
<text x="80.4" y="206.9">43</text>
<text x="83.1" y="207.6">XO_OUT</text>
<text x="83.1" y="205.8">XO_IN</text>
<text x="96.4" y="209.4">WL_RFIO_5G/RF_5GHZ_RX</text>
<text x="102.2" y="207.6">WL_RF_DA_OUT</text>
<text x="104" y="205.8">WL_PDET_IN</text>
<text x="112.2" y="205.1">16</text>
<text x="112.2" y="206.9">47</text>
<text x="112.2" y="208.7">72</text>
<text x="144.8" y="205.8">WL_PDET_IN</text>
<text x="343.1" y="208.3">59</text>
<text x="345.4" y="209">VDD_WL_5GPA_1P3</text>
<text x="44.4" y="214.8">C0201</text>
<text x="46.5" y="213.7">NC</text>
<text x="53.2" y="212.1">L2007</text>
<text x="53.2" y="213.9">82NH</text>
<text x="80.4" y="212.3">61</text>
<text x="80.4" y="215.8">68</text>
<text x="83.1" y="213">FM_HS_RX</text>
<text x="105.4" y="214.8">WL_BB_IN</text>
<text x="105.6" y="213">WL_BB_IP</text>
<text x="112.2" y="212.3">58</text>
<text x="112.2" y="214.1">64</text>
<text x="112.2" y="215.8">51</text>
<text x="125" y="212.1">WLAN_BB_IP</text>
<text x="125" y="213.9">WLAN_BB_IM</text>
<text x="125" y="215.7">WLAN_BB_QP</text>
<text x="146.1" y="214.8">WLAN_BB_IM</text>
<text x="146.5" y="213">WLAN_BB_IP</text>
<text x="299.5" y="211.7">C2027</text>
<text x="299.7" y="215.5">6.3V 475 M</text>
<text x="312.1" y="211.7">C2028</text>
<text x="312.2" y="215.5">101</text>
<text x="50.5" y="217.4">L0201</text>
<text x="80.4" y="219.4">48</text>
<text x="80.4" y="221.2">41</text>
<text x="83.1" y="221.9">FM_DATA</text>
<text x="83.1" y="220.2">FM_SSBI</text>
<text x="83.1" y="216.6">WL_EXTPA_CTRL3</text>
<text x="104.9" y="218.4">WL_BB_QN</text>
<text x="105.1" y="216.6">WL_BB_QP</text>
<text x="108.2" y="221.9">NC_1</text>
<text x="112.2" y="217.6">57</text>
<text x="112.2" y="221.2">28</text>
<text x="125" y="217.5">WLAN_BB_QM</text>
<text x="145.6" y="218.4">WLAN_BB_QM</text>
<text x="146" y="216.6">WLAN_BB_QP</text>
<text x="292.2" y="222">R2004</text>
<text x="303.1" y="222">0R</text>
<text x="343.1" y="220.9">73</text>
<text x="343.1" y="217.3">11</text>
<text x="345.4" y="221.6">VDD_WL_5GPA_3P3</text>
<text x="345.4" y="218">VDD_WL_2GPA_3P3</text>
<text x="45.6" y="224.6">WCSS_FM_SSBI</text>
<text x="46.1" y="226.4">WCSS_FM_SDI</text>
<text x="100.7" y="223.7">WL_BT_RFIO_2P4G</text>
<text x="106" y="227.3">CLK_OUT</text>
<text x="112.2" y="223">5</text>
<text x="112.2" y="226.6">36</text>
<text x="121.4" y="222.8">WL_BT_RFIO_2P4G</text>
<text x="128.1" y="225.4">R2009</text>
<text x="133.2" y="226.4">NC</text>
<text x="145" y="223.7">WL_BT_RFIO_2P4G</text>
<text x="153.7" y="227.3">WCSS_XO</text>
<text x="311.2" y="224.3">C2031</text>
<text x="45.5" y="229.1">WCSS_BT_CTRL</text>
<text x="45.9" y="232.7">WCSS_BT_SSBI</text>
<text x="60.3" y="231.8">WCSS_BT_SSBI</text>
<text x="60.3" y="228.2">WCSS_BT_CTRL</text>
<text x="60.3" y="233.6">WCSS_BT_DAT</text>
<text x="80.4" y="228.4">19</text>
<text x="80.4" y="232">24</text>
<text x="80.4" y="233.8">29</text>
<text x="83.1" y="232.7">BT_SSBI</text>
<text x="83.1" y="229.1">BT_CTL</text>
<text x="101.3" y="230.9">WL_EXTPA_CTRL0</text>
<text x="101.3" y="229.1">WL_EXTPA_CTRL1</text>
<text x="112.2" y="228.4">34</text>
<text x="112.2" y="230.2">52</text>
<text x="112.2" y="233.8">63</text>
<text x="121.4" y="233.6">WCSS_WLAN_SET</text>
<text x="311.4" y="228">105</text>
<text x="343.1" y="231.6">49</text>
<text x="343.7" y="233.4">4</text>
<text x="345.4" y="232.3">WL_EXTPA_CTRL2</text>
<text x="46" y="234.5">WCSS_BT_DAT</text>
<text x="83.1" y="234.5">BT_DATA</text>
<text x="101.8" y="239.9">WL_CMD_DATA2</text>
<text x="103.4" y="236.3">WL_CMD_CLK</text>
<text x="103.5" y="234.5">WL_CMD_SET</text>
<text x="112.2" y="235.6">33</text>
<text x="112.2" y="239.2">77</text>
<text x="117.8" y="239">WCSS_WLAN_DATA_2</text>
<text x="121.4" y="235.4">WCSS_WLAN_CLK</text>
<text x="144.7" y="236.3">WCSS_WLAN_CLK</text>
<text x="144.9" y="234.5">WCSS_WLAN_SET</text>
<text x="146.1" y="239.9">WCSS_WLAN_DATA_2</text>
<text x="304" y="238.7">C2032</text>
<text x="345.4" y="234.1">VDD_BT_TXRF_3P3</text>
<text x="345.8" y="239">IC-WCN3660B</text>
<text x="101.8" y="243.5">WL_CMD_DATA0</text>
<text x="101.8" y="241.7">WL_CMD_DATA1</text>
<text x="112.2" y="241">70</text>
<text x="112.2" y="242.8">71</text>
<text x="117.8" y="240.8">WCSS_WLAN_DATA_1</text>
<text x="117.8" y="242.6">WCSS_WLAN_DATA_0</text>
<text x="146.1" y="243.5">WCSS_WLAN_DATA_0</text>
<text x="146.1" y="241.7">WCSS_WLAN_DATA_1</text>
<text x="273.1" y="244.4">C2030</text>
<text x="302" y="243.5">C0201</text>
<text x="304.2" y="242.4">103</text>
<text x="79.2" y="247.1">IC-WCN3680B</text>
<text x="82.8" y="246.2">IC-WCN3660B</text>
<text x="263.2" y="248">6.3V 106 M X5R 0402</text>
<text x="299.4" y="251.6">R2006</text>
<text x="310.3" y="251.6">0R</text>
<text x="322.5" y="255.2">C2035</text>
<text x="322.5" y="258.8">NC</text>
</g>
<g font-size="1.4">
<text x="312.4" y="25.6">4</text>
<text x="317.4" y="29.4" transform="rotate(-90 317.4 29.4)">5</text>
<text x="319.2" y="29.4" transform="rotate(-90 319.2 29.4)">3</text>
<text x="321" y="29.4" transform="rotate(-90 321 29.4)">2</text>
<text x="323" y="25.6">1</text>
<text x="377.4" y="25">WL_BT_RFIO_2P4G</text>
<text x="202.2" y="31.6">3</text>
<text x="221.9" y="31.6">4</text>
<text x="117.8" y="38.8">4</text>
<text x="117.8" y="37">2</text>
<text x="120.5" y="41.5">MM8030-2610</text>
<text x="130.4" y="38.8">3</text>
<text x="130.4" y="37">1</text>
<text x="202.2" y="37">2</text>
<text x="221.9" y="37">1</text>
<text x="118.4" y="45.2">GND</text>
<text x="180.1" y="45.2">WL_PDET_IN</text>
<text x="195.9" y="46">1</text>
<text x="204.9" y="46">2</text>
<text x="189.8" y="52.5" transform="rotate(-90 189.8 52.5)">2</text>
<text x="189.8" y="49.9" transform="rotate(-90 189.8 49.9)">1</text>
<text x="209.4" y="48.7">1</text>
<text x="209.4" y="56.7">2</text>
<text x="225.1" y="55">TVS-RB886CST2RA-E</text>
<text x="295.2" y="82.5">VREG_L5_1P8</text>
<text x="303.7" y="86">VREG_L5_1P8</text>
<text x="295.2" y="94.2">VREG_L7_1P8</text>
<text x="317.3" y="93.8" transform="rotate(-90 317.3 93.8)">2</text>
<text x="317.3" y="91.2" transform="rotate(-90 317.3 91.2)">1</text>
<text x="302.8" y="96.7">VREG_L7_1P8</text>
<text x="322.7" y="105.6" transform="rotate(-90 322.7 105.6)">1</text>
<text x="322.7" y="108.2" transform="rotate(-90 322.7 108.2)">2</text>
<text x="239.7" y="118.8">VREG_L19_1P3</text>
<text x="245.7" y="125.2">VREG_L19_1P3</text>
<text x="300.1" y="123.3">Pins 69, 75</text>
<text x="318.9" y="123.3">Pins 54</text>
<text x="289.4" y="136" transform="rotate(-90 289.4 136)">2</text>
<text x="289.4" y="133.4" transform="rotate(-90 289.4 133.4)">1</text>
<text x="314.7" y="160.6">VDD_WL_LO_1P3</text>
<text x="319.9" y="163.7">VDD_WL_LO_1P3</text>
<text x="320.3" y="170">PIN50</text>
<text x="298.5" y="183.5">PIN40</text>
<text x="315" y="182.8">PIN6</text>
<text x="325.8" y="187.8">PIN9</text>
<text x="25.9" y="195.1">WCN_XO_CLK</text>
<text x="135.3" y="197.4">VDD_WL_LO_1P3</text>
<text x="125.1" y="201.4">VDD_WL_LO_1P3</text>
<text x="324.8" y="200.6">PIN78</text>
<text x="22.3" y="206.8">FM_LANT_P</text>
<text x="128" y="205">WL_PDET_IN</text>
<text x="60.1" y="223.8">WCSS_FM_SSBI</text>
<text x="60.4" y="225.6">WCSS_FM_SDI</text>
<text x="137.8" y="226.5">WCSS_XO</text>
<text x="244.8" y="226.9">VDD_WCN_3P3</text>
<text x="249.5" y="232.8">VDD_WCN_3P3</text>
<text x="279.6" y="244.7" transform="rotate(-90 279.6 244.7)">1</text>
<text x="279.6" y="247.4" transform="rotate(-90 279.6 247.4)">2</text>
</g>
<g font-size="1.1">
<text x="120.8" y="36.2">OUT</text>
<text x="121.1" y="38">GND-2 GND-1</text>
<text x="126.9" y="36.2">IN</text>
</g>
<g font-size=".9">
<text x="314.6" y="26.1">OUT</text>
<text x="317.6" y="27.6" transform="rotate(-90 317.6 27.6)">GND-3</text>
<text x="318.5" y="27.6" transform="rotate(-90 318.5 27.6)">GND-2</text>
<text x="319.5" y="27.6" transform="rotate(-90 319.5 27.6)">GND-1</text>
<text x="320.5" y="26.1">IN</text>
</g>
</svg>
